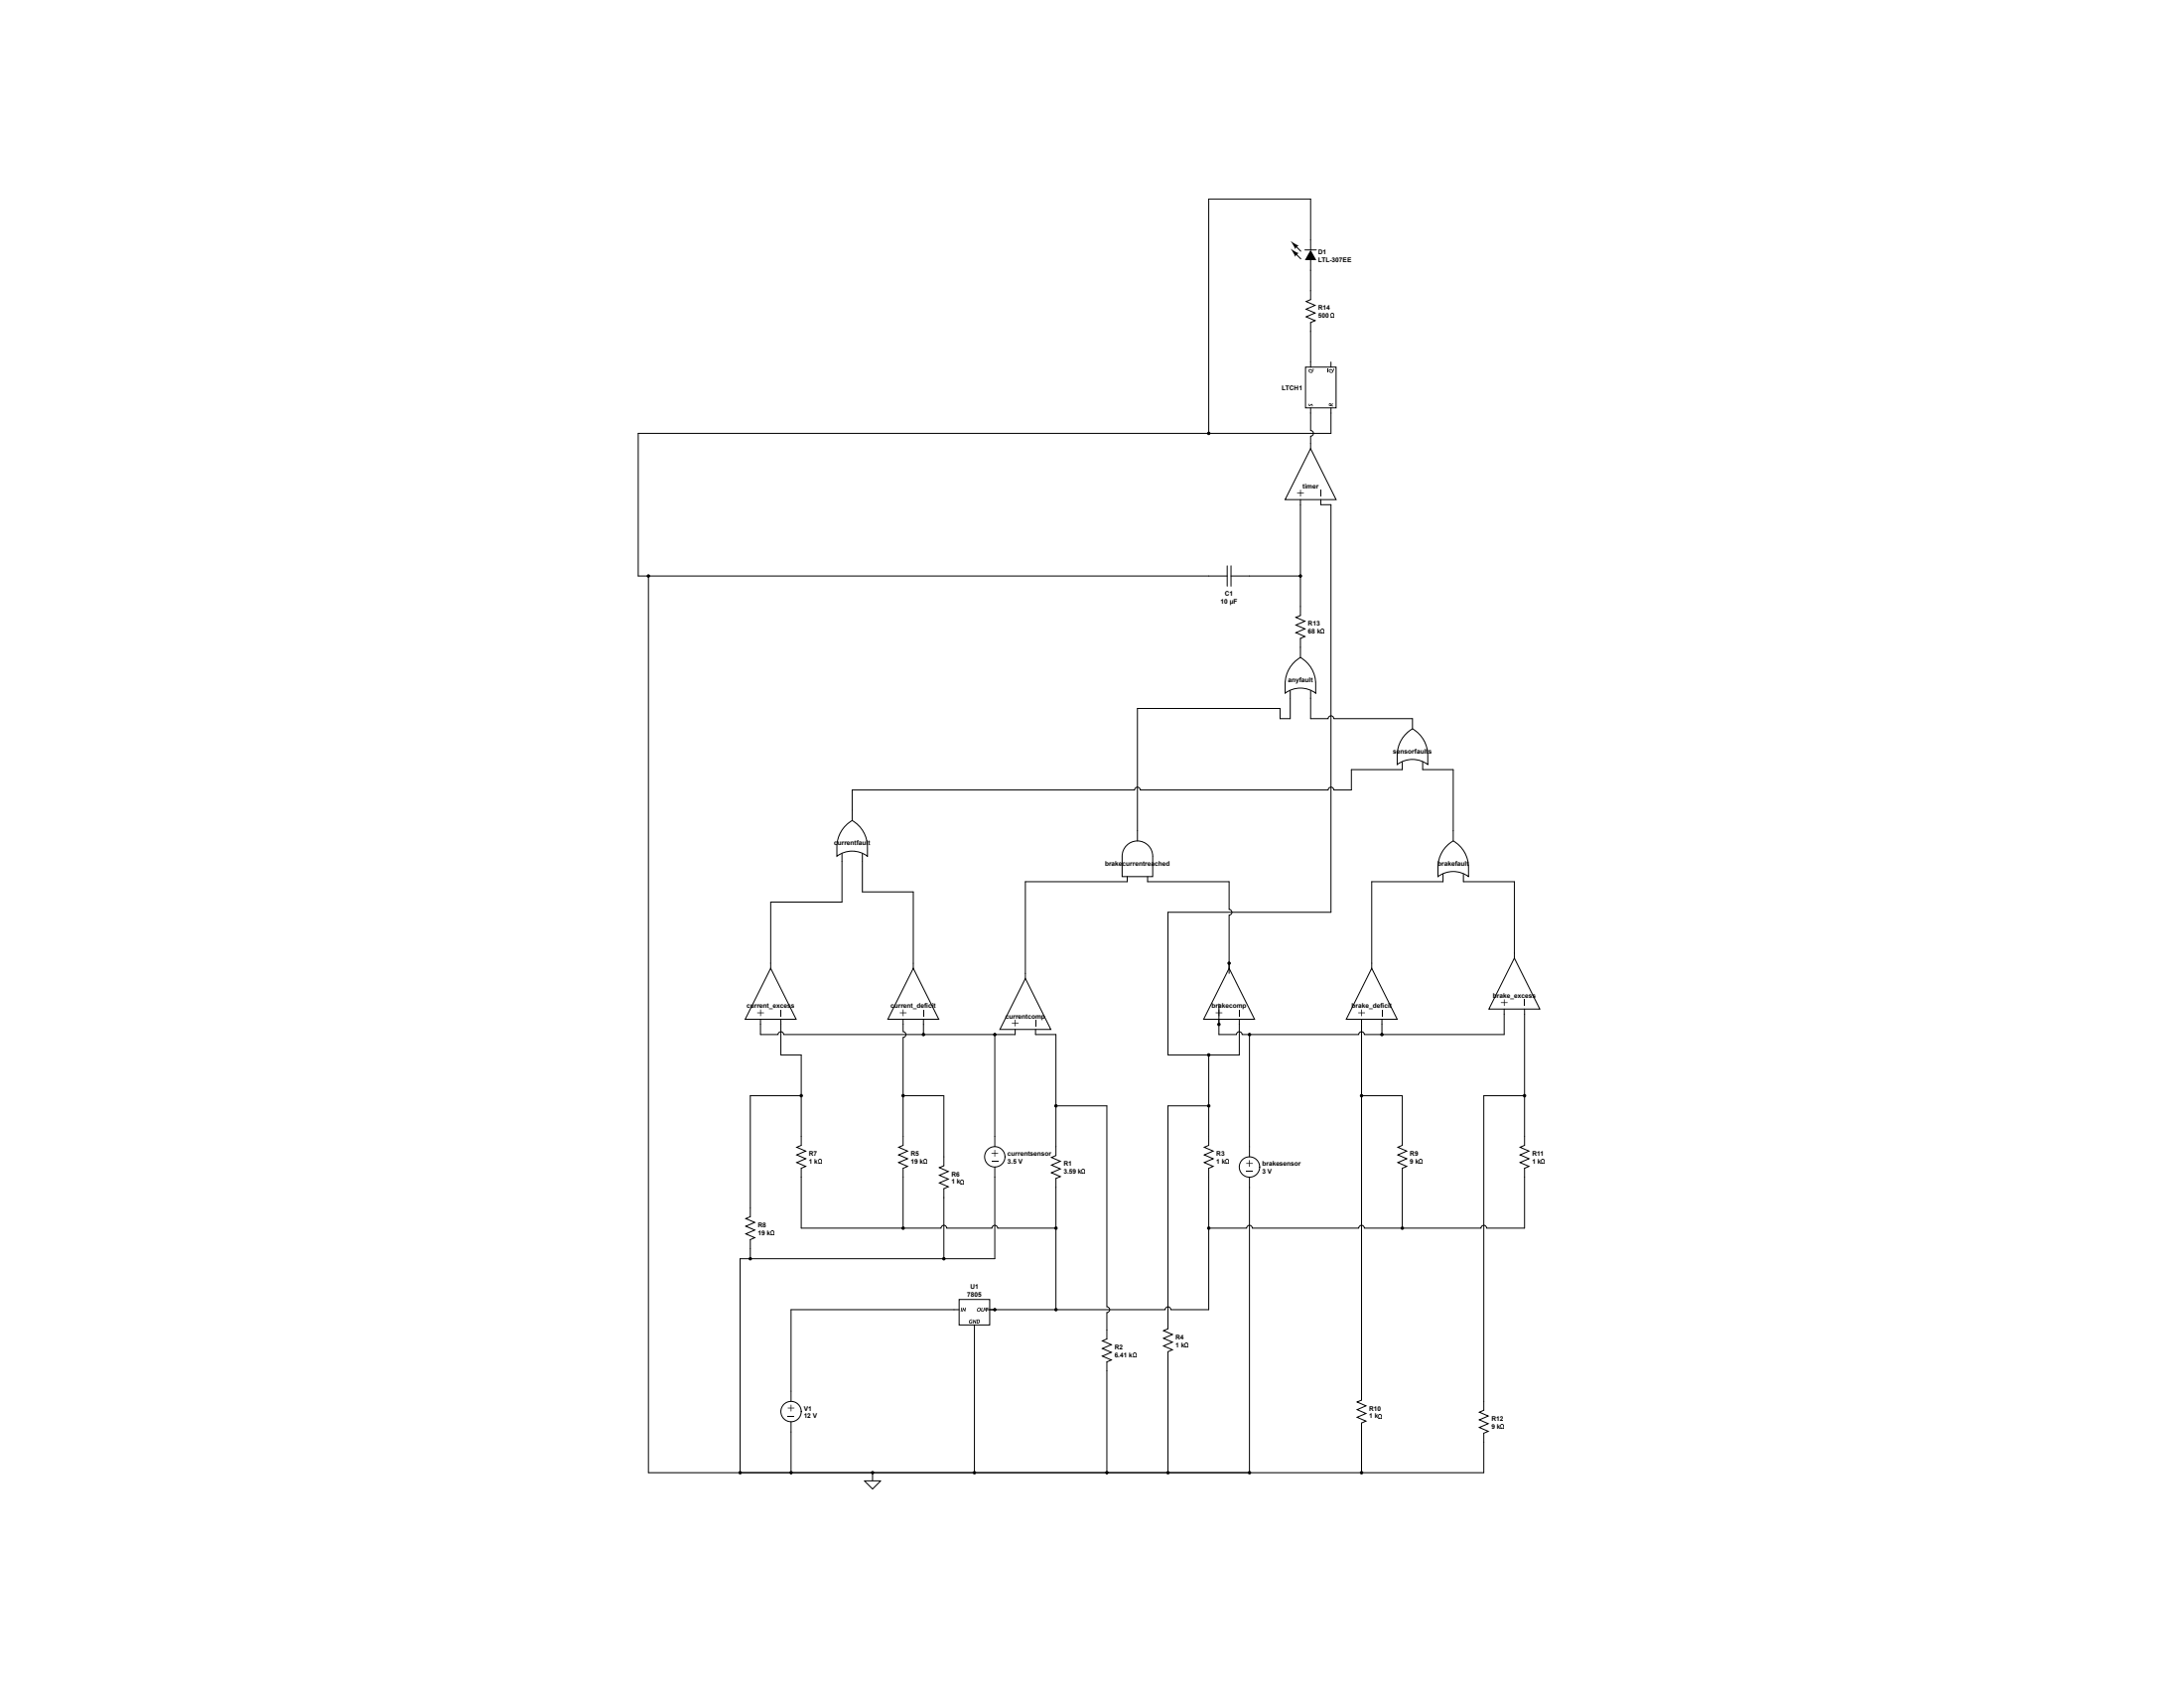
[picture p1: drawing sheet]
<svg xmlns="http://www.w3.org/2000/svg" width="279mm" height="216mm" viewBox="0 0 279 216" stroke-linecap="round" stroke-linejoin="round" font-family="sans-serif">
<g fill="none" stroke="#000" stroke-width=".13">
<path d="M101.2 177.9v1.3M101.2 181.8v1.3"/>
<circle cx="101.2" cy="180.5" r="1.3"/>
</g>
<path d="M101.2 179.7v.3h.4v.1h-.4v.4v-.4h-.4v-.1h.4zM100.8 181.1h.8v.1h-.8z" fill="#000"/>
<path d="M122.7 166.2h3.9v3.3h-3.9z" fill="#fff"/>
<path d="M122.7 166.2h3.9v3.3h-3.9zM122.7 167.5h-21.5v10.4M124.7 169.5v18.9M126.6 167.5h.7M111.6 188.4v1" fill="none" stroke="#000" stroke-width=".13"/>
<g fill="#000">
<path d="M123 167.2h.1l-.1 .6h-.1zM123.2 167.2l.2 .4 .1-.4h.1l-.1 .6-.3-.4v.4h-.1zM124 168.8h.3h.1v.1a.21 .21 0 0 0-.4 .1 .19 .19 0 0 0 .3 .2l-.1-.2h.2v.2h-.4v-.1zM124.5 168.8l.3 .3v-.3h.1l-.1 .5-.2-.3-.1 .3h-.1zM125.6 167.2h.1l-.1 .4 .1 .1 .1-.1 .1-.4h.1l-.1 .4a.19 .19 0 0 1-.2 .2 .19 .19 0 0 1-.2-.2zM126 167.2h.5v.1h-.2l-.1 .5h-.1l.1-.5h-.2z"/>
<path d="M125 167.5a.26 .26 0 0 1 .5 0 .26 .26 0 0 1-.5 0zM125.2 167.3l-.1 .4a.18 .18 0 0 0 .3-.2 .17 .17 0 0 0-.2-.2z"/>
<path d="M125 168.8a.27 .27 0 0 1 .4 .2 .27 .27 0 0 1-.4 .3h-.1zM125.1 168.8l-.1 .4a.19 .19 0 0 0 .3-.1 .19 .19 0 0 0-.2-.3z"/>
</g>
<path d="M110.6 189.4h2.1l-1.1 1z" fill="#fff"/>
<path d="M135.1 132.3v15.5l-.6 .2 1.2 .5-1.2 .5 1.2 .5-1.2 .5 1.2 .5-.6 .2v16.8M102.5 150.6v6.5h17.9a.36 .36 0 0 1 .3-.4 .36 .36 0 0 1 .4 .4h5.8a.36 .36 0 0 1 .4-.4 .36 .36 0 0 1 .3 .4h7.5M115.5 150.6v6.5M135.1 141.4h6.5v25.7a.37 .37 0 0 1 .4 .4 .37 .37 0 0 1-.4 .4v3.4l-.6 .2 1.2 .5-1.2 .5 1.2 .5-1.2 .5 1.2 .4-.6 .3v14.2M154.6 150.6v16.9M179.4 150.6v6.5M195 150.6v6.5h-4.8a.36 .36 0 0 0-.4-.4 .36 .36 0 0 0-.3 .4h-15a.36 .36 0 0 0-.3-.4 .36 .36 0 0 0-.4 .4h-13.6a.37 .37 0 0 0-.4-.4 .37 .37 0 0 0-.3 .4h-4.9M127.3 161h-32.6v27.4h65.1M101.2 183.1v5.3M110.6 189.4h2.1l-1.1 1z" fill="none" stroke="#000" stroke-width=".13"/>
<circle cx="127.3" cy="148" r="1.3" fill="#fff"/>
<g fill="none" stroke="#000" stroke-width=".13">
<path d="M127.3 145.4v1.3M127.3 149.3v11.7"/>
<circle cx="127.3" cy="148" r="1.3"/>
</g>
<path d="M126.8 148.5h.9v.1h-.9zM127.2 147.1h.1v.4h.4v.1h-.4v.3h-.1v-.3h-.4v-.1h.4z" fill="#000"/>
<path d="M131.2 125.2l3.2 6.5h-6.5z" fill="#fff"/>
<path d="M127.3 132.3v13.1M129.9 131.7v.6M131.2 125.2l3.2 6.5h-6.5zM131.2 124.5v.7M132.5 131.7v.6h2.6M154.6 134.9v11.6l-.5 .2 1.1 .5-1.1 .5 1.1 .5-1.1 .5 1.1 .5-.6 .2v1.2M154.6 141.4h-5.2v28.6l-.5 .2 1.1 .5-1.1 .5 1.1 .5-1.1 .5 1.1 .4-.6 .3v15.5M159.8 151.9v36.5M126 167.5h23.1a.37 .37 0 0 1 .3-.4 .37 .37 0 0 1 .4 .4h4.8" fill="none" stroke="#000" stroke-width=".13"/>
<path d="M129.5 130.8h.3v-.4h.1v.4h.4v.1h-.4v.4h-.1v-.4h-.3zM132.4 130.4h.1v.9h-.1z" fill="#000"/>
<circle cx="159.8" cy="149.3" r="1.3" fill="#fff"/>
<g fill="none" stroke="#000" stroke-width=".13">
<path d="M159.8 132.3v15.7M159.8 150.6v1.3"/>
<circle cx="159.8" cy="149.3" r="1.3"/>
</g>
<path d="M159.4 149.8h.9v.1h-.9zM159.8 148.4h.1v.4h.4v.1h-.4v.3h-.1v-.3h-.4v-.1h.4z" fill="#000"/>
<path d="M157.2 123.8l3.3 6.6h-6.5z" fill="#fff"/>
<path d="M115.5 131v1a.36 .36 0 0 1 .4 .3 .36 .36 0 0 1-.4 .4v13.8l-.5 .2 1.1 .5-1.1 .5 1.1 .5-1.1 .5 1.1 .5-.6 .2v1.2M155.9 128.4v3.9h2.3a.36 .36 0 0 1 .3-.3 .36 .36 0 0 1 .4 .3h14.9a.36 .36 0 0 1 .4-.3 .36 .36 0 0 1 .3 .3h17.9M157.2 123.8l3.3 6.6h-6.5zM157.2 123.2v.6M158.5 130.4v4.5h-9.1M115.5 140.1h5.2v9l-.5 .2 1.1 .5-1.1 .5 1.1 .5-1.1 .5 1.1 .5-.6 .2v9" fill="none" stroke="#000" stroke-width=".13"/>
<path d="M155.5 129.5h.4v-.4h.1v.4h.4v.1h-.4v.4h-.1v-.4h-.4zM158.5 129.1h.1v.9h-.1z" fill="#000"/>
<path d="M116.8 123.8l3.3 6.6h-6.5z" fill="#fff"/>
<path d="M97.3 132.3h2.2a.36 .36 0 0 1 .4-.3 .36 .36 0 0 1 .4 .3h29.6M102.5 134.9v11.6l-.6 .2 1.2 .5-1.2 .5 1.2 .5-1.2 .5 1.2 .5-.6 .2v1.2M115.5 130.4v.6M116.8 123.8l3.3 6.6h-6.5zM116.8 123.2v.6M118.1 130.4v1.9M102.5 140.1h-6.5v15.5l-.6 .3 1.2 .5-1.2 .4 1.2 .5-1.2 .5 1.2 .5-.6 .3v2.4" fill="none" stroke="#000" stroke-width=".13"/>
<path d="M115.1 129.5h.4v-.4h.1v.4h.4v.1h-.4v.4h-.1v-.4h-.4zM118.1 129.1h.1v.9h-.1z" fill="#000"/>
<path d="M98.6 123.8l3.3 6.6h-6.6z" fill="#fff"/>
<path d="M97.3 130.4v1.9M98.6 123.8l3.3 6.6h-6.6zM98.6 123.2v.6M99.9 130.4v4.5h2.6M174.2 131v48.1l-.6 .2 1.2 .5-1.2 .5 1.2 .5-1.2 .5 1.2 .5-.6 .2v6.4M174.2 140.1h5.2v6.4l-.6 .2 1.2 .5-1.2 .5 1.2 .5-1.2 .5 1.2 .5-.6 .2v1.2M83 188.4h106.8" fill="none" stroke="#000" stroke-width=".13"/>
<path d="M96.9 129.5h.4v-.4v.4h.4v.1h-.4v.4v-.4h-.4zM99.9 129.1v.9z" fill="#000"/>
<path d="M175.5 123.8l3.2 6.6h-6.5z" fill="#fff"/>
<path d="M174.2 130.4v.6M175.5 123.8l3.2 6.6h-6.5zM175.5 123.2v.6M176.8 130.4v1.9M195 145.4v1.1l-.5 .2 1.1 .5-1.1 .5 1.1 .5-1.1 .5 1.1 .5-.6 .2v1.2M195 140.1h-5.2v40.3l-.5 .2 1.1 .5-1.1 .5 1.1 .5-1.1 .5 1.1 .5-.6 .2v5.1" fill="none" stroke="#000" stroke-width=".13"/>
<path d="M173.8 129.5h.3v-.4h.1v.4h.4v.1h-.4v.4h-.1v-.4h-.3zM176.7 129.1h.1v.9h-.1z" fill="#000"/>
<path d="M193.7 122.5l3.3 6.6h-6.5z" fill="#fff"/>
<path d="M192.4 129.1v3.2M193.7 122.5l3.3 6.6h-6.5zM193.7 121.9v.6M195 129.1v16.3" fill="none" stroke="#000" stroke-width=".13"/>
<path d="M192 128.2h.4v-.4h.1v.4h.4v.1h-.4v.4h-.1v-.4h-.4zM195 127.8h.1v.9h-.1z" fill="#000"/>
<path d="M143.6 109.5h3.9v2.6h-3.9z" fill="#fff"/>
<path d="M143.6 109.5v2.6h3.9v-2.6" fill="none" stroke="#000" stroke-width=".13"/>
<path d="M144.1 108.1a1.96 1.96 0 0 1 2.2-.4 1.96 1.96 0 0 1 1.2 1.8h-3.9v-.5l.2-.5z" fill="#fff"/>
<path d="M98.6 115.4v7.8M107.7 109.2v1M109 103.6v1.4M110.3 109.2v1M143.6 109.5a1.96 1.96 0 0 1 1.9-1.9 1.96 1.96 0 0 1 2 1.9M144.2 112.1v.7h-13v11.7M145.5 106.3v1.3M146.8 112.1v.7h10.4v3.5a.36 .36 0 0 1 .4 .4 .36 .36 0 0 1-.4 .3v7.5" fill="none" stroke="#000" stroke-width=".13"/>
<path d="M108.1 105.7l.9-.8a3.9 3.9 0 0 1 2 3.4v1.2a3.3 3.3 0 0 0-3.9 0 5 5 0 0 1 .6-3.4z" fill="#fff"/>
<path d="M107.7 110.2v5.2h-9.1M108.1 105.7l.9-.8a3.9 3.9 0 0 1 2 3.4v1.2a3.3 3.3 0 0 0-3.9 0 5 5 0 0 1 .6-3.4zM110.3 110.2v3.9h6.5v9.1M184.6 111.8v1h-9.1v10.4M185.9 106.3v1.3M187.2 111.8v1h6.5v9.1" fill="none" stroke="#000" stroke-width=".13"/>
<path d="M185 108.3l.9-.7a3.9 3.9 0 0 1 2 3.3v1.2a3.3 3.3 0 0 0-3.9 0 5 5 0 0 1 .6-3.4z" fill="#fff"/>
<path d="M172.9 98.4v2.6h-2.3a.37 .37 0 0 0-.3-.3 .37 .37 0 0 0-.4 .3h-24a.37 .37 0 0 0-.4-.3 .37 .37 0 0 0-.4 .3h-36.1v2.6M179.4 97.4v1M180.7 91.9v1.3M182 97.4v1h3.9v7.9M185 108.3l.9-.7a3.9 3.9 0 0 1 2 3.3v1.2a3.3 3.3 0 0 0-3.9 0 5 5 0 0 1 .6-3.4z" fill="none" stroke="#000" stroke-width=".13"/>
<path d="M179.8 93.9l.9-.7a3.9 3.9 0 0 1 2 3.4v1.2a3.3 3.3 0 0 0-4 0 5 5 0 0 1 .7-3.4z" fill="#fff"/>
<path d="M165.1 88.3v3.6h-1.3v-1.3h-18.3v15.7M166.4 82.8v1.3M167.7 88.3v3.6h2.2a.37 .37 0 0 1 .4-.3 .37 .37 0 0 1 .3 .3h10.1M172.9 98.4h6.5M179.8 93.9l.9-.7a3.9 3.9 0 0 1 2 3.4v1.2a3.3 3.3 0 0 0-4 0 5 5 0 0 1 .7-3.4z" fill="none" stroke="#000" stroke-width=".13"/>
<path d="M165.4 84.8l1-.7a3.9 3.9 0 0 1 1.9 3.4v1.2a3.3 3.3 0 0 0-3.9 0 5 5 0 0 1 .7-3.4z" fill="#fff"/>
<path d="M166.4 77.6v1.1l-.6 .3 1.1 .5-1.1 .4 1.1 .5-1.1 .5 1.1 .5-.5 .3v1.1M165.4 84.8l1-.7a3.9 3.9 0 0 1 1.9 3.4v1.2a3.3 3.3 0 0 0-3.9 0 5 5 0 0 1 .7-3.4z" fill="none" stroke="#000" stroke-width=".13"/>
<path d="M167.7 57.4l3.2 6.5h-6.5z" fill="#fff"/>
<path d="M167.7 57.4l3.2 6.5h-6.5zM167.7 56.7v.7M157 73.7h-74v114.7M157 72.4v2.6M157.5 73.7h8.9M157.5 72.4v2.6M166.4 63.9v13.7M169 63.9v.7h1.3v52.1h-20.9v18.2" fill="none" stroke="#000" stroke-width=".13"/>
<path d="M165.9 63h.4v-.3h.1v.3h.4v.1h-.4v.4h-.1v-.4h-.4zM168.9 62.7h.1v.8h-.1z" fill="#000"/>
<path d="M167 47h3.9v5.2h-3.9z" fill="#fff"/>
<g fill="none" stroke="#000" stroke-width=".13">
<path d="M165.8 31.5l.6 .6M165.8 32.5l.6 .6M166.9 32h1.5M167.7 33.3v5l-.6 .3 1.1 .5-1.1 .4 1.1 .5-1.1 .5 1.1 .5-.5 .3v5.7M167.7 32v-6.5h-13.1v29.9M167 47h3.9v5.2h-3.9zM167.7 52.2v2.9a.37 .37 0 0 1 .3 .3 .37 .37 0 0 1-.3 .4v.9M170.3 46.3v.7M170.3 52.2v3.2h-88.6v18.3h1.3"/>
<circle cx="154.6" cy="55.4" r=".16"/>
<circle cx="83" cy="73.7" r=".16"/>
<circle cx="166.4" cy="73.7" r=".16"/>
<circle cx="118.1" cy="132.3" r=".16"/>
<circle cx="127.3" cy="132.3" r=".16"/>
<circle cx="154.6" cy="134.9" r=".16"/>
<circle cx="155.9" cy="131" r=".16"/>
<circle cx="157.2" cy="123.2" r=".16"/>
<circle cx="159.8" cy="132.3" r=".16"/>
<circle cx="176.8" cy="132.3" r=".16"/>
<circle cx="102.5" cy="140.1" r=".16"/>
<circle cx="115.5" cy="140.1" r=".16"/>
<circle cx="115.5" cy="157.1" r=".16"/>
<circle cx="135.1" cy="141.4" r=".16"/>
<circle cx="135.1" cy="157.1" r=".16"/>
<circle cx="154.6" cy="141.4" r=".16"/>
<circle cx="154.6" cy="157.1" r=".16"/>
<circle cx="174.2" cy="140.1" r=".16"/>
<circle cx="179.4" cy="157.1" r=".16"/>
<circle cx="195" cy="140.1" r=".16"/>
<circle cx="96" cy="161" r=".16"/>
<circle cx="120.7" cy="161" r=".16"/>
<circle cx="127.3" cy="167.5" r=".16"/>
<circle cx="135.1" cy="167.5" r=".16"/>
<circle cx="94.7" cy="188.4" r=".16"/>
<circle cx="101.2" cy="188.4" r=".16"/>
<circle cx="111.6" cy="188.4" r=".16"/>
<circle cx="124.7" cy="188.4" r=".16"/>
<circle cx="141.6" cy="188.4" r=".16"/>
<circle cx="149.4" cy="188.4" r=".16"/>
<circle cx="159.8" cy="188.4" r=".16"/>
<circle cx="174.2" cy="188.4" r=".16"/>
</g>
<g fill="#000">
<path d="M165.1 30.8l1 .6-.4 .5zM165.1 31.8l1 .6-.4 .4zM167.7 32l.7 1.3h-1.5zM167.4 51.6l.1 .2a.2 .2 0 0 1 .3-.1 .2 .2 0 0 1 .1 .3l-.1-.2a.19 .19 0 0 1-.3 .1 .19 .19 0 0 1-.1-.3zM169.9 47.2v.4z"/>
<path d="M167.4 47.3l.3-.1 .2 .2v-.2a.19 .19 0 0 1 .2 .1 .19 .19 0 0 1-.2 .2 .27 .27 0 0 1-.3 .2 .27 .27 0 0 1-.2-.4zM167.5 47.3a.18 .18 0 0 0 .1 .3 .18 .18 0 0 0 .2-.2z"/>
<path d="M170 51.6h.2l.1 .1 .2-.1v.1l-.2 .1 .2 .1v.1l-.5-.1zM170.1 51.7v.1h.1v-.1z"/>
<path d="M170.1 47.3l.2-.1 .2 .2 .1-.2a.19 .19 0 0 1 .1 .1 .19 .19 0 0 1-.2 .2 .27 .27 0 0 1-.3 .2 .27 .27 0 0 1-.1-.4zM170.1 47.3a.18 .18 0 0 0 .1 .3 .18 .18 0 0 0 .2-.2z"/>
<circle cx="154.6" cy="55.4" r=".16"/>
<circle cx="83" cy="73.7" r=".16"/>
<circle cx="166.4" cy="73.7" r=".16"/>
<circle cx="118.1" cy="132.3" r=".16"/>
<circle cx="127.3" cy="132.3" r=".16"/>
<circle cx="154.6" cy="134.9" r=".16"/>
<circle cx="155.9" cy="131" r=".16"/>
<circle cx="157.2" cy="123.2" r=".16"/>
<circle cx="159.8" cy="132.3" r=".16"/>
<circle cx="176.8" cy="132.3" r=".16"/>
<circle cx="102.5" cy="140.1" r=".16"/>
<circle cx="115.5" cy="140.1" r=".16"/>
<circle cx="115.5" cy="157.1" r=".16"/>
<circle cx="135.1" cy="141.4" r=".16"/>
<circle cx="135.1" cy="157.1" r=".16"/>
<circle cx="154.6" cy="141.4" r=".16"/>
<circle cx="154.6" cy="157.1" r=".16"/>
<circle cx="174.2" cy="140.1" r=".16"/>
<circle cx="179.4" cy="157.1" r=".16"/>
<circle cx="195" cy="140.1" r=".16"/>
<circle cx="96" cy="161" r=".16"/>
<circle cx="120.7" cy="161" r=".16"/>
<circle cx="127.3" cy="167.5" r=".16"/>
<circle cx="135.1" cy="167.5" r=".16"/>
<circle cx="94.7" cy="188.4" r=".16"/>
<circle cx="101.2" cy="188.4" r=".16"/>
<circle cx="111.6" cy="188.4" r=".16"/>
<circle cx="124.7" cy="188.4" r=".16"/>
<circle cx="141.6" cy="188.4" r=".16"/>
<circle cx="149.4" cy="188.4" r=".16"/>
<circle cx="159.8" cy="188.4" r=".16"/>
<circle cx="174.2" cy="188.4" r=".16"/>
</g>
<g font-size=".8">
<text x="168.6" y="32.5">D1</text>
<text x="168.6" y="33.5">LTL-307EE</text>
<text x="168.6" y="39.7">R14</text>
<text x="168.6" y="40.7">500</text>
<text x="164" y="49.9">LTCH1</text>
<text x="166.6" y="62.5">timer</text>
<text x="156.2" y="77.2">10 µF</text>
<text x="156.7" y="76.2">C1</text>
<text x="167.3" y="80.1">R13</text>
<text x="167.3" y="81.1">68 k</text>
<text x="164.8" y="87.2">anyfault</text>
<text x="178.2" y="96.4">sensorfaults</text>
<text x="106.7" y="108.1">currentfault</text>
<text x="141.4" y="110.7">brakecurrentreached</text>
<text x="183.9" y="110.7">brakefault</text>
<text x="95.5" y="128.9">current_excess</text>
<text x="113.9" y="128.9">current_deficit</text>
<text x="128.6" y="130.2">currentcomp</text>
<text x="155" y="128.9">brakecomp</text>
<text x="172.9" y="128.9">brake_deficit</text>
<text x="191" y="127.6">brake_excess</text>
<text x="103.5" y="147.8">R7</text>
<text x="103.5" y="148.8">1 k</text>
<text x="116.5" y="147.8">R5</text>
<text x="116.5" y="148.8">19 k</text>
<text x="128.9" y="147.8">currentsensor</text>
<text x="128.9" y="148.8">3.5 V</text>
<text x="136.1" y="149.1">R1</text>
<text x="155.6" y="147.8">R3</text>
<text x="155.6" y="148.8">1 k</text>
<text x="161.5" y="149.1">brakesensor</text>
<text x="180.4" y="147.8">R9</text>
<text x="180.4" y="148.8">9 k</text>
<text x="196" y="147.8">R11</text>
<text x="196" y="148.8">1 k</text>
<text x="121.7" y="150.4">R6</text>
<text x="121.7" y="151.4">1 k</text>
<text x="136.1" y="150.1">3.59 k</text>
<text x="161.5" y="150.1">3 V</text>
<text x="97" y="157">R8</text>
<text x="97" y="158">19 k</text>
<text x="123.7" y="165.8">7805</text>
<text x="124.1" y="164.8">U1</text>
<text x="142.6" y="172.6">R2</text>
<text x="142.6" y="173.6">6.41 k</text>
<text x="150.4" y="171.3">R4</text>
<text x="150.4" y="172.3">1 k</text>
<text x="102.8" y="180.4">V1</text>
<text x="102.8" y="181.4">12 V</text>
<text x="175.2" y="180.4">R10</text>
<text x="175.2" y="181.4">1 k</text>
<text x="190.8" y="181.7">R12</text>
<text x="190.8" y="182.7">9 k</text>
</g>
</svg>
